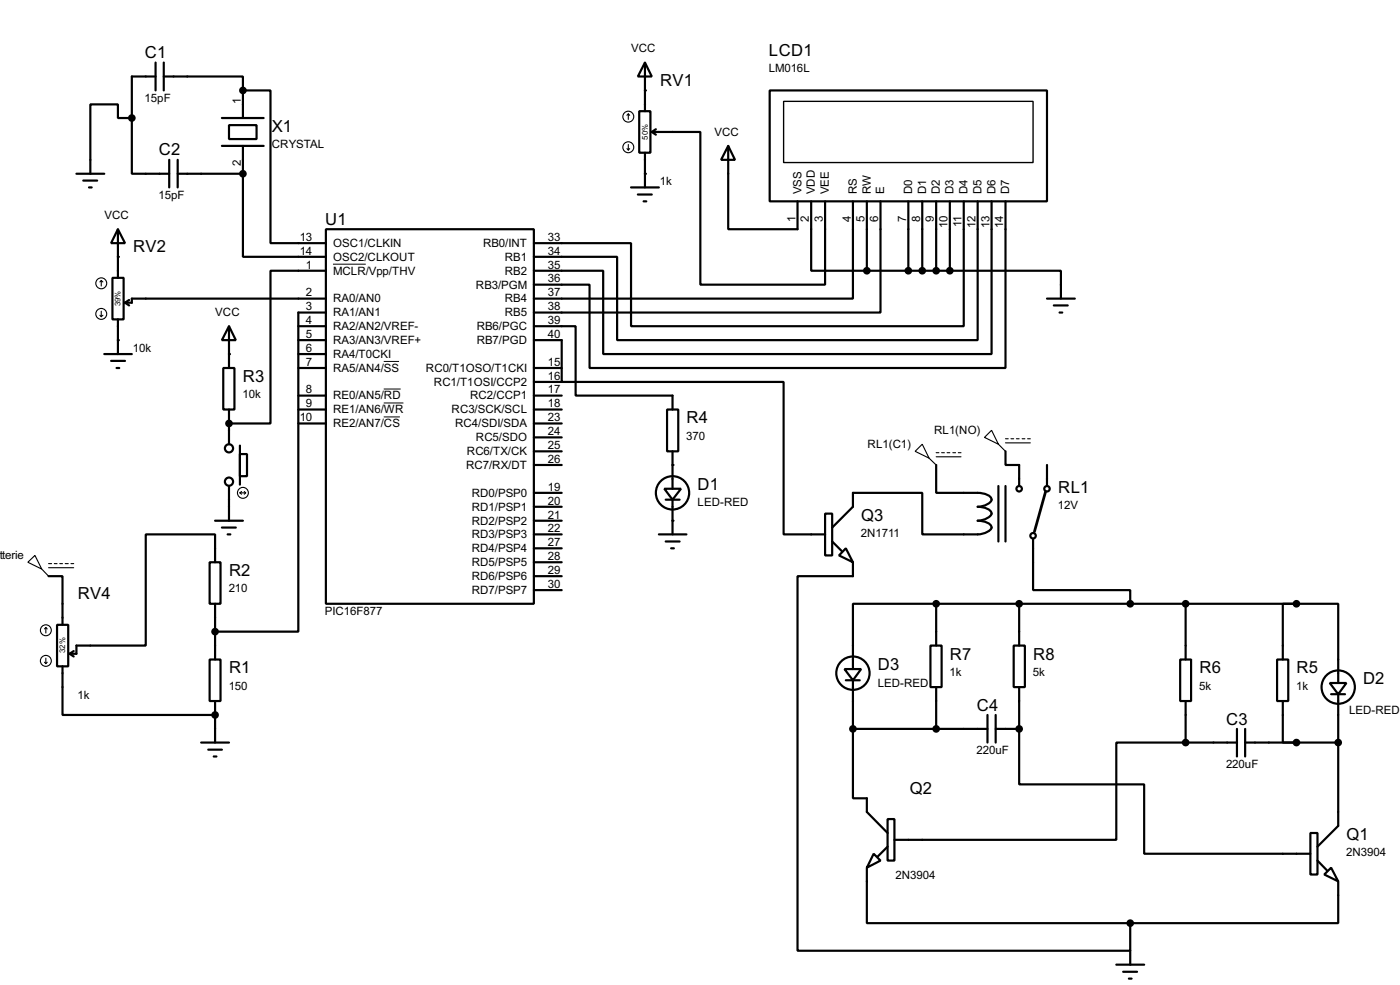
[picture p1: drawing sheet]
<svg xmlns="http://www.w3.org/2000/svg" width="256mm" height="180mm" viewBox="0 0 256 180" stroke-linecap="round" stroke-linejoin="round" font-family="sans-serif">
<g fill="none" stroke="#000" stroke-width=".4">
<path d="M28.5 14h-4.3v7.6M28.5 11.5v5.1M30 14h14.5v2.6M30 11.5v5.1M44.5 16.6h5.1v27.9h10.1M44.5 16.6v5M118.2 11.5l1.2 2.5h-2.5zM118.2 11.5v8.9M141 16.6h50.8v20.3h-50.8zM14 31.8h5.1M15.3 33.1h2.5M16.3 34.3h.5"/>
<path d="M24.2 21.6v10.2h6.8M24.2 21.6h-2.6v-2.5h-5v12.7M31 29.3v5M32.6 31.8h11.9M32.6 29.3v5M40.7 21.6h7.6M40.7 26.7h7.6M42 22.9h5v2.6h-5zM44.5 31.8v15.2h15.2M44.5 26.7v5.1M115.6 34.3h5.1M116.9 35.6h2.5"/>
<path d="M117.1 20.4h2.1v7.6h-2.1zM117.9 36.9h.5M118.2 28v6.3M119.4 24.2h8.9v27.9h22.9v-15.2M119.4 24.2l.8 .5M120.2 23.7l-.8 .5M133.4 26.7l1.3 2.6h-2.6zM133.4 26.7v15.3h12.7v-5.1M148.6 36.9v12.7h10.2M156.3 36.9v17.8h-58.5M158.8 36.9v12.7M161.3 36.9v20.3h-63.5"/>
<path d="M166.4 36.9v12.7M169 36.9v12.7M171.5 36.9v12.7M174 36.9v12.7M176.6 36.9v22.8h-61v-15.2h-17.8M179.1 36.9v25.4h-66v-15.3h-15.3M181.7 36.9v27.9h-71.2v-15.2h-12.7M184.2 36.9v30.5h-76.2v-15.3h-10.2M20.6 50.9h2.1v7.6h-2.1zM21.6 42l1.3 2.5h-2.5zM21.6 42v8.9M21.6 58.5v6.3"/>
<path d="M22.9 55.4l.8 .5M23.7 54.9l-.8 .5M42 59.7l1.2 2.6h-2.5zM42 59.7v7.7M54.7 59.7h5M59.7 42h38.1v68.5h-38.1zM59.7 49.6h-10.1v27.9h-7.6M59.7 57.2h-5v58.4h-15.3M59.7 54.7h-35.5v.7h-1.3M97.8 59.7h7.7v12.7h17.7v2.6M158.8 49.6h15.2M174 49.6h20.4v5.1"/>
<path d="M191.8 54.7h5.1M193.1 55.9h2.5M194.1 57.2h.5M19.1 64.8h5.1M20.4 66.1h2.5M21.4 67.4h.5M40.9 67.4h2.1v7.6h-2.1zM42 75v6.3M54.7 64.8h5M54.7 67.4h5M54.7 72.4h5M54.7 75h5"/>
<path d="M54.7 77.5h5M54.7 62.3h5M97.8 62.3h5.1v7.6h40.7v27.9h7.6M97.8 67.4h5.1M97.8 72.4h5.1M97.8 75h5.1M97.8 77.5h5.1M97.8 69.9h5.1M122.2 75h2.1v7.6h-2.1zM39.4 95.3h5.1M40.7 96.6h2.5M41.7 97.8h.5"/>
<path d="M42 89v6.3M44 83.1h1.3v4.1h-1.3zM44 81.6v7.1M97.8 90.2h5.1M97.8 92.8h5.1M97.8 97.8h5.1M97.8 95.3h5.1M97.8 85.1h5.1M97.8 82.6h5.1M97.8 80.1h5.1M120.7 97.8h5.1M121.7 89.5h3.1l-1.6 2z"/>
<path d="M122 99.1h2.5M122 91.5h2.5M123.2 82.6v6.9M123.2 91.5v6.3M151.2 94h1.3v7.7h-1.3zM152.5 99.1l1.7 1.8M171.5 85.1v5.1h5.1a8.7 8.7 0 0 1 4.2 .3 .88 .88 0 0 1 .7 1.2 3.2 3.2 0 0 1-2.4 1.1 3.3 3.3 0 0 1 2.4 .8 .89 .89 0 0 1-.7 1.2l-1.1 .4-.6 .1a3.3 3.3 0 0 1 2.4 .9l.2 .4a2.75 2.75 0 0 1-2.6 1.2h-10.1v-7.6h-12.7v2.6l-3.8 3.8M182.9 89v10.1M184.2 82.6v2.5h2.5v3.9M184.2 89v10.1M189.3 98.6v9.4h17.8v2.5M191.8 85.1v3.9"/>
<path d="M8.9 105.5h2.6v8.9M10.5 114.4h2v7.6h-2zM12.8 119.7l.7 .5M13.5 119.2l-.7 .5M38.4 102.9h2v7.6h-2zM39.4 102.9v-5.1h-12.7v20.4h-12.7v1.5h-1.2M39.4 110.5v10.2M97.8 108h5.1M97.8 105.5h5.1M97.8 102.9h5.1M97.8 100.4h5.1M123 100.4h.5"/>
<path d="M155 100.4l1.3 2.5-2.6-1.2zM156.3 102.9v2.6h-10.2v68.5h61v-5M170.5 118.2h2v7.6h-2zM171.5 110.5h-15.2v12M171.5 110.5v7.7M171.5 110.5h66M185.7 118.2h2.1v7.6h-2.1zM186.7 110.5v7.7M217.2 110.5v10.2M237.5 110.5h7.7v14.5M237.5 110.5h-2.5v10.2M11.5 122v8.9h27.9"/>
<path d="M36.9 135.9h5.1M38.2 137.2h2.5M38.4 120.7h2v7.6h-2zM39.2 138.5h.5M39.4 128.3v7.6M154.7 122.5h3.1l-1.5 2zM155 124.5h2.5M156.3 133.4v12.7h2.5v2.5l3.8 3.9M156.3 133.4h24.6M156.3 124.5v8.9M171.5 125.8v7.6M180.9 130.9v5"/>
<path d="M182.4 133.4h4.3M182.4 130.9v5M186.7 133.4v10.2h22.9v12.7h30.5M186.7 125.8v7.6M216.2 120.7h2v7.6h-2zM217.2 135.9h-12.7v17.8h-40.6M217.2 135.9h9.4M217.2 128.3v7.6M226.6 133.4v5.1M228.1 135.9h17.1M228.1 133.4v5.1M234 120.7h2v7.6h-2z"/>
<path d="M235 128.3v7.6h2.5M243.6 125h3.1l-1.5 2.1zM243.9 127.1h2.5M245.2 127.1v24.1l-3.8 3.8M158.8 158.8v10.2h48.3M160.1 156.3l1.2 1.2-2.5 1.3zM162.6 149.9h1.3v7.6h-1.3zM162.6 155l-1.8 1.8M240.1 152.5h1.3v7.6h-1.3zM241.4 157.5l1.7 1.8M204.5 176.6h5.1M205.8 177.9h2.5"/>
<path d="M206.8 179.1h.5M207.1 174v2.6M242.6 160.1l1.3-1.3 1.3 2.5zM245.2 161.3v7.7h-38.1"/>
<circle cx="41.9" cy="82.1" r=".75"/>
<circle cx="41.9" cy="88.2" r=".75"/>
<circle cx="123.2" cy="90.2" r="3.1"/>
<circle cx="186.7" cy="89.5" r=".5"/>
<circle cx="189.2" cy="98.1" r=".5"/>
<circle cx="191.8" cy="89.5" r=".5"/>
<circle cx="156.2" cy="123.2" r="3.1"/>
<circle cx="245.1" cy="125.8" r="3.1"/>
</g>
<g fill="#000">
<circle cx="118.2" cy="16.6" r=".2"/>
<circle cx="118.2" cy="31.8" r=".2"/>
<circle cx="21.6" cy="47" r=".2"/>
<circle cx="21.6" cy="62.3" r=".2"/>
<circle cx="42" cy="64.8" r=".2"/>
<circle cx="42" cy="77.5" r=".2"/>
<circle cx="123.2" cy="95.3" r=".2"/>
<circle cx="123.2" cy="85.1" r=".2"/>
<circle cx="39.4" cy="130.9" r=".2"/>
<circle cx="186.7" cy="133.4" r=".2"/>
</g>
<path d="M61 48.4h6M70.3 66.2h2.8M70.3 71.2h3.1M70.3 73.8h3.6M70.3 76.3h3" fill="none" stroke="#000" stroke-width=".18"/>
<path d="M143.6 18.6h45.7v11.2h-45.7z" fill="none" stroke="#000" stroke-width=".25"/>
<g fill="#000" stroke="#000" stroke-width=".4">
<circle cx="44.5" cy="16.6" r=".5"/>
<circle cx="24.1" cy="21.6" r=".5"/>
<circle cx="44.5" cy="31.8" r=".5"/>
<circle cx="158.8" cy="49.6" r=".5"/>
<circle cx="166.4" cy="49.6" r=".5"/>
<circle cx="168.9" cy="49.6" r=".5"/>
<circle cx="171.5" cy="49.6" r=".5"/>
<circle cx="174" cy="49.6" r=".5"/>
<circle cx="41.9" cy="77.5" r=".5"/>
<circle cx="39.4" cy="115.6" r=".5"/>
<circle cx="171.5" cy="110.5" r=".5"/>
<circle cx="186.7" cy="110.5" r=".5"/>
<circle cx="207" cy="110.5" r=".5"/>
<circle cx="217.2" cy="110.5" r=".5"/>
<circle cx="237.5" cy="110.5" r=".5"/>
<circle cx="39.4" cy="130.9" r=".5"/>
<circle cx="156.2" cy="133.4" r=".5"/>
<circle cx="171.5" cy="133.4" r=".5"/>
<circle cx="186.7" cy="133.4" r=".5"/>
<circle cx="217.2" cy="135.9" r=".5"/>
<circle cx="237.5" cy="135.9" r=".5"/>
<circle cx="245.1" cy="135.9" r=".5"/>
<circle cx="207" cy="169" r=".5"/>
</g>
<g fill="none" stroke="#000" stroke-width=".2">
<path d="M114.9 27.2l.2 .3M115.1 20.9l-.2 .2M115.1 20.9l.3 .2M115.1 20.9v1M115.1 26.5v1M115.4 27.2l-.3 .3M18.3 57.7l.3 .3M18.6 51.4l-.3 .2M18.6 51.4l.3 .2M18.6 51.4v1M18.6 57v1M18.9 57.7l-.3 .3"/>
<path d="M44 90.2h1M44 90.2l.3 .3M44.3 90l-.3 .2M44.8 90l.2 .2M45 90.2l-.2 .3M169 81.3l1.2 2.6-2.5-1.3zM170.2 83.9l1.3 1.2M171.5 82.9h.5M171.5 83.6h4.6M172.5 82.9h.5M173.5 82.9h.5M174.6 82.9h.5"/>
<path d="M175.6 82.9h.5M180.4 80.1l1.3-1.3 1.2 2.5zM182.9 81.3l1.3 1.3M184.2 80.3h.5M184.2 81.1h4.6M185.2 80.3h.5M186.2 80.3h.5M187.3 80.3h.5M188.3 80.3h.5M5.1 102.9l1.3-1.2 1.3 2.5zM7.7 104.2l1.2 1.3M8.4 114.9l-.2 .2"/>
<path d="M8.4 114.9l.3 .2M8.4 114.9v1M8.9 103.2h.6M8.9 103.9h4.6M10 103.2h.5M11 103.2h.5M12 103.2h.5M13 103.2h.5M8.2 121.2l.2 .3M8.4 120.5v1M8.7 121.2l-.3 .3"/>
<circle cx="115.1" cy="27" r="1"/>
<circle cx="115.1" cy="21.4" r="1"/>
<circle cx="18.5" cy="57.5" r="1"/>
<circle cx="18.5" cy="51.9" r="1"/>
<circle cx="44.5" cy="90.2" r="1"/>
<circle cx="8.4" cy="115.4" r="1"/>
<circle cx="8.4" cy="121" r="1"/>
</g>
<path d="M191.6 90l-2.1 7.3" fill="none" stroke="#000" stroke-width=".5"/>
<g font-size="3.4">
<text x="26.6" y="10.6">C1</text>
<text x="140.9" y="10.2">LCD1</text>
<text x="121" y="15.7">RV1</text>
<text x="29.1" y="28.5">C2</text>
<text x="49.8" y="24.2">X1</text>
<text x="59.6" y="41.2">U1</text>
<text x="24.4" y="46.2">RV2</text>
<text x="44.5" y="69.9">R3</text>
<text x="125.8" y="77.5">R4</text>
<text x="127.8" y="89.7">D1</text>
<text x="157.8" y="95.3">Q3</text>
<text x="193.9" y="90.2">RL1</text>
<text x="42" y="105.5">R2</text>
<text x="14.3" y="109.7">RV4</text>
<text x="42" y="123.3">R1</text>
<text x="160.8" y="122.7">D3</text>
<text x="174" y="120.7">R7</text>
<text x="189.3" y="120.7">R8</text>
<text x="219.8" y="123.3">R6</text>
<text x="237.5" y="123.3">R5</text>
<text x="249.7" y="125.3">D2</text>
<text x="179" y="130.1">C4</text>
<text x="224.7" y="132.6">C3</text>
<text x="166.7" y="145.3">Q2</text>
<text x="246.7" y="153.7">Q1</text>
</g>
<g font-size="2.4">
<text x="115.6" y="9.6">VCC</text>
<text x="140.8" y="13.2">LM016L</text>
<text x="26.5" y="18.7">15pF</text>
<text x="44.1" y="19.1" transform="rotate(-90 44.1 19.1)">1</text>
<text x="49.8" y="27.2">CRYSTAL</text>
<text x="130.9" y="24.9">VCC</text>
<text x="44.1" y="30.4" transform="rotate(-90 44.1 30.4)">2</text>
<text x="120.9" y="33.9">1k</text>
<text x="146.8" y="35.6" transform="rotate(-90 146.8 35.6)">VSS</text>
<text x="149.3" y="35.6" transform="rotate(-90 149.3 35.6)">VDD</text>
<text x="151.9" y="35.6" transform="rotate(-90 151.9 35.6)">VEE</text>
<text x="157" y="35.6" transform="rotate(-90 157 35.6)">RS</text>
<text x="159.5" y="35.6" transform="rotate(-90 159.5 35.6)">RW</text>
<text x="162" y="35.6" transform="rotate(-90 162 35.6)">E</text>
<text x="167.1" y="35.6" transform="rotate(-90 167.1 35.6)">D0</text>
<text x="169.7" y="35.6" transform="rotate(-90 169.7 35.6)">D1</text>
<text x="172.2" y="35.6" transform="rotate(-90 172.2 35.6)">D2</text>
<text x="174.7" y="35.6" transform="rotate(-90 174.7 35.6)">D3</text>
<text x="177.3" y="35.6" transform="rotate(-90 177.3 35.6)">D4</text>
<text x="179.8" y="35.6" transform="rotate(-90 179.8 35.6)">D5</text>
<text x="182.4" y="35.6" transform="rotate(-90 182.4 35.6)">D6</text>
<text x="184.9" y="35.6" transform="rotate(-90 184.9 35.6)">D7</text>
<text x="19.1" y="40.1">VCC</text>
<text x="29.1" y="36.4">15pF</text>
<text x="145.7" y="40.5" transform="rotate(-90 145.7 40.5)">1</text>
<text x="148.2" y="40.5" transform="rotate(-90 148.2 40.5)">2</text>
<text x="150.8" y="40.6" transform="rotate(-90 150.8 40.6)">3</text>
<text x="155.9" y="40.6" transform="rotate(-90 155.9 40.6)">4</text>
<text x="158.4" y="40.5" transform="rotate(-90 158.4 40.5)">5</text>
<text x="160.9" y="40.5" transform="rotate(-90 160.9 40.5)">6</text>
<text x="166" y="40.6" transform="rotate(-90 166 40.6)">7</text>
<text x="168.6" y="40.6" transform="rotate(-90 168.6 40.6)">8</text>
<text x="171.1" y="40.5" transform="rotate(-90 171.1 40.5)">9</text>
<text x="173.6" y="41.7" transform="rotate(-90 173.6 41.7)">10</text>
<text x="176.2" y="41.6" transform="rotate(-90 176.2 41.6)">11</text>
<text x="178.7" y="41.7" transform="rotate(-90 178.7 41.7)">12</text>
<text x="181.3" y="41.7" transform="rotate(-90 181.3 41.7)">13</text>
<text x="183.8" y="41.7" transform="rotate(-90 183.8 41.7)">14</text>
<text x="54.9" y="44.1">13</text>
<text x="54.9" y="46.6">14</text>
<text x="61" y="45.2">OSC1/CLKIN</text>
<text x="61" y="47.7">OSC2/CLKOUT</text>
<text x="88.5" y="45.2">RB0/INT</text>
<text x="92.5" y="47.7">RB1</text>
<text x="100.4" y="46.6">34</text>
<text x="100.4" y="44.1">33</text>
<text x="56.1" y="49.2">1</text>
<text x="61" y="50.3">MCLR/Vpp/THV</text>
<text x="87.2" y="52.8">RB3/PGM</text>
<text x="92.5" y="50.3">RB2</text>
<text x="100.4" y="51.7">36</text>
<text x="100.4" y="49.2">35</text>
<text x="39.4" y="57.9">VCC</text>
<text x="56.1" y="54.3">2</text>
<text x="56.1" y="56.8">3</text>
<text x="56.1" y="59.3">4</text>
<text x="61" y="55.4">RA0/AN0</text>
<text x="61" y="57.9">RA1/AN1</text>
<text x="92.5" y="57.9">RB5</text>
<text x="92.5" y="55.4">RB4</text>
<text x="100.4" y="59.3">39</text>
<text x="100.4" y="56.8">38</text>
<text x="100.4" y="54.3">37</text>
<text x="24.4" y="64.4">10k</text>
<text x="56.1" y="64.4">6</text>
<text x="56.1" y="61.9">5</text>
<text x="61" y="60.4">RA2/AN2/VREF-</text>
<text x="61" y="65.5">RA4/T0CKI</text>
<text x="61" y="63">RA3/AN3/VREF+</text>
<text x="87.3" y="63">RB7/PGD</text>
<text x="87.3" y="60.4">RB6/PGC</text>
<text x="100.4" y="61.9">40</text>
<text x="56.1" y="67">7</text>
<text x="56.1" y="72">8</text>
<text x="61" y="68.1">RA5/AN4/SS</text>
<text x="78" y="68.1">RC0/T1OSO/T1CKI</text>
<text x="79.5" y="70.6">RC1/T1OSI/CCP2</text>
<text x="100.4" y="69.5">16</text>
<text x="100.4" y="72">17</text>
<text x="100.4" y="67">15</text>
<text x="44.5" y="72.9">10k</text>
<text x="54.9" y="77.1">10</text>
<text x="56.1" y="74.6">9</text>
<text x="61" y="73.1">RE0/AN5/RD</text>
<text x="61" y="75.7">RE1/AN6/WR</text>
<text x="82.7" y="75.7">RC3/SCK/SCL</text>
<text x="86.1" y="73.1">RC2/CCP1</text>
<text x="100.4" y="74.6">18</text>
<text x="100.4" y="77.1">23</text>
<text x="61" y="78.2">RE2/AN7/CS</text>
<text x="83.4" y="78.2">RC4/SDI/SDA</text>
<text x="85.5" y="83.3">RC6/TX/CK</text>
<text x="87.2" y="80.8">RC5/SDO</text>
<text x="100.4" y="82.2">25</text>
<text x="100.4" y="79.7">24</text>
<text x="125.7" y="80.4">370</text>
<text x="158.9" y="82">RL1(C1)</text>
<text x="171.1" y="79.5">RL1(NO)</text>
<text x="85.4" y="85.8">RC7/RX/DT</text>
<text x="100.4" y="89.8">19</text>
<text x="100.4" y="84.7">26</text>
<text x="86.4" y="90.9">RD0/PSP0</text>
<text x="86.4" y="93.5">RD1/PSP1</text>
<text x="100.4" y="92.4">20</text>
<text x="100.4" y="94.9">21</text>
<text x="127.8" y="92.7">LED-RED</text>
<text x="193.8" y="93.2">12V</text>
<text x="86.4" y="101.1">RD4/PSP4</text>
<text x="86.4" y="98.5">RD3/PSP3</text>
<text x="86.4" y="96">RD2/PSP2</text>
<text x="100.4" y="100">27</text>
<text x="100.4" y="97.4">22</text>
<text x="157.7" y="98.2">2N1711</text>
<text x="-.2" y="102.4">t</text>
<text x=".4" y="102.4">terie</text>
<text x="86.4" y="106.2">RD6/PSP6</text>
<text x="86.4" y="103.6">RD5/PSP5</text>
<text x="100.4" y="107.6">30</text>
<text x="100.4" y="105.1">29</text>
<text x="100.4" y="102.5">28</text>
<text x="41.9" y="108.4">210</text>
<text x="59.5" y="112.6">PIC16F877</text>
<text x="86.4" y="108.7">RD7/PSP7</text>
<text x="160.8" y="125.7">LED-RED</text>
<text x="174" y="123.7">1k</text>
<text x="189.2" y="123.7">5k</text>
<text x="14.2" y="127.9">1k</text>
<text x="41.9" y="126.2">150</text>
<text x="219.7" y="126.2">5k</text>
<text x="237.5" y="126.2">1k</text>
<text x="247.1" y="130.8">LED-RED</text>
<text x="178.9" y="138">220uF</text>
<text x="224.6" y="140.6">220uF</text>
<text x="164.1" y="160.9">2N3904</text>
<text x="246.6" y="156.7">2N3904</text>
</g>
<g font-size="1.6">
<text x="118.7" y="25.6" transform="rotate(-90 118.7 25.6)">50%</text>
<text x="22.1" y="56.1" transform="rotate(-90 22.1 56.1)">39%</text>
<text x="11.9" y="119.6" transform="rotate(-90 11.9 119.6)">32%</text>
</g>
</svg>
